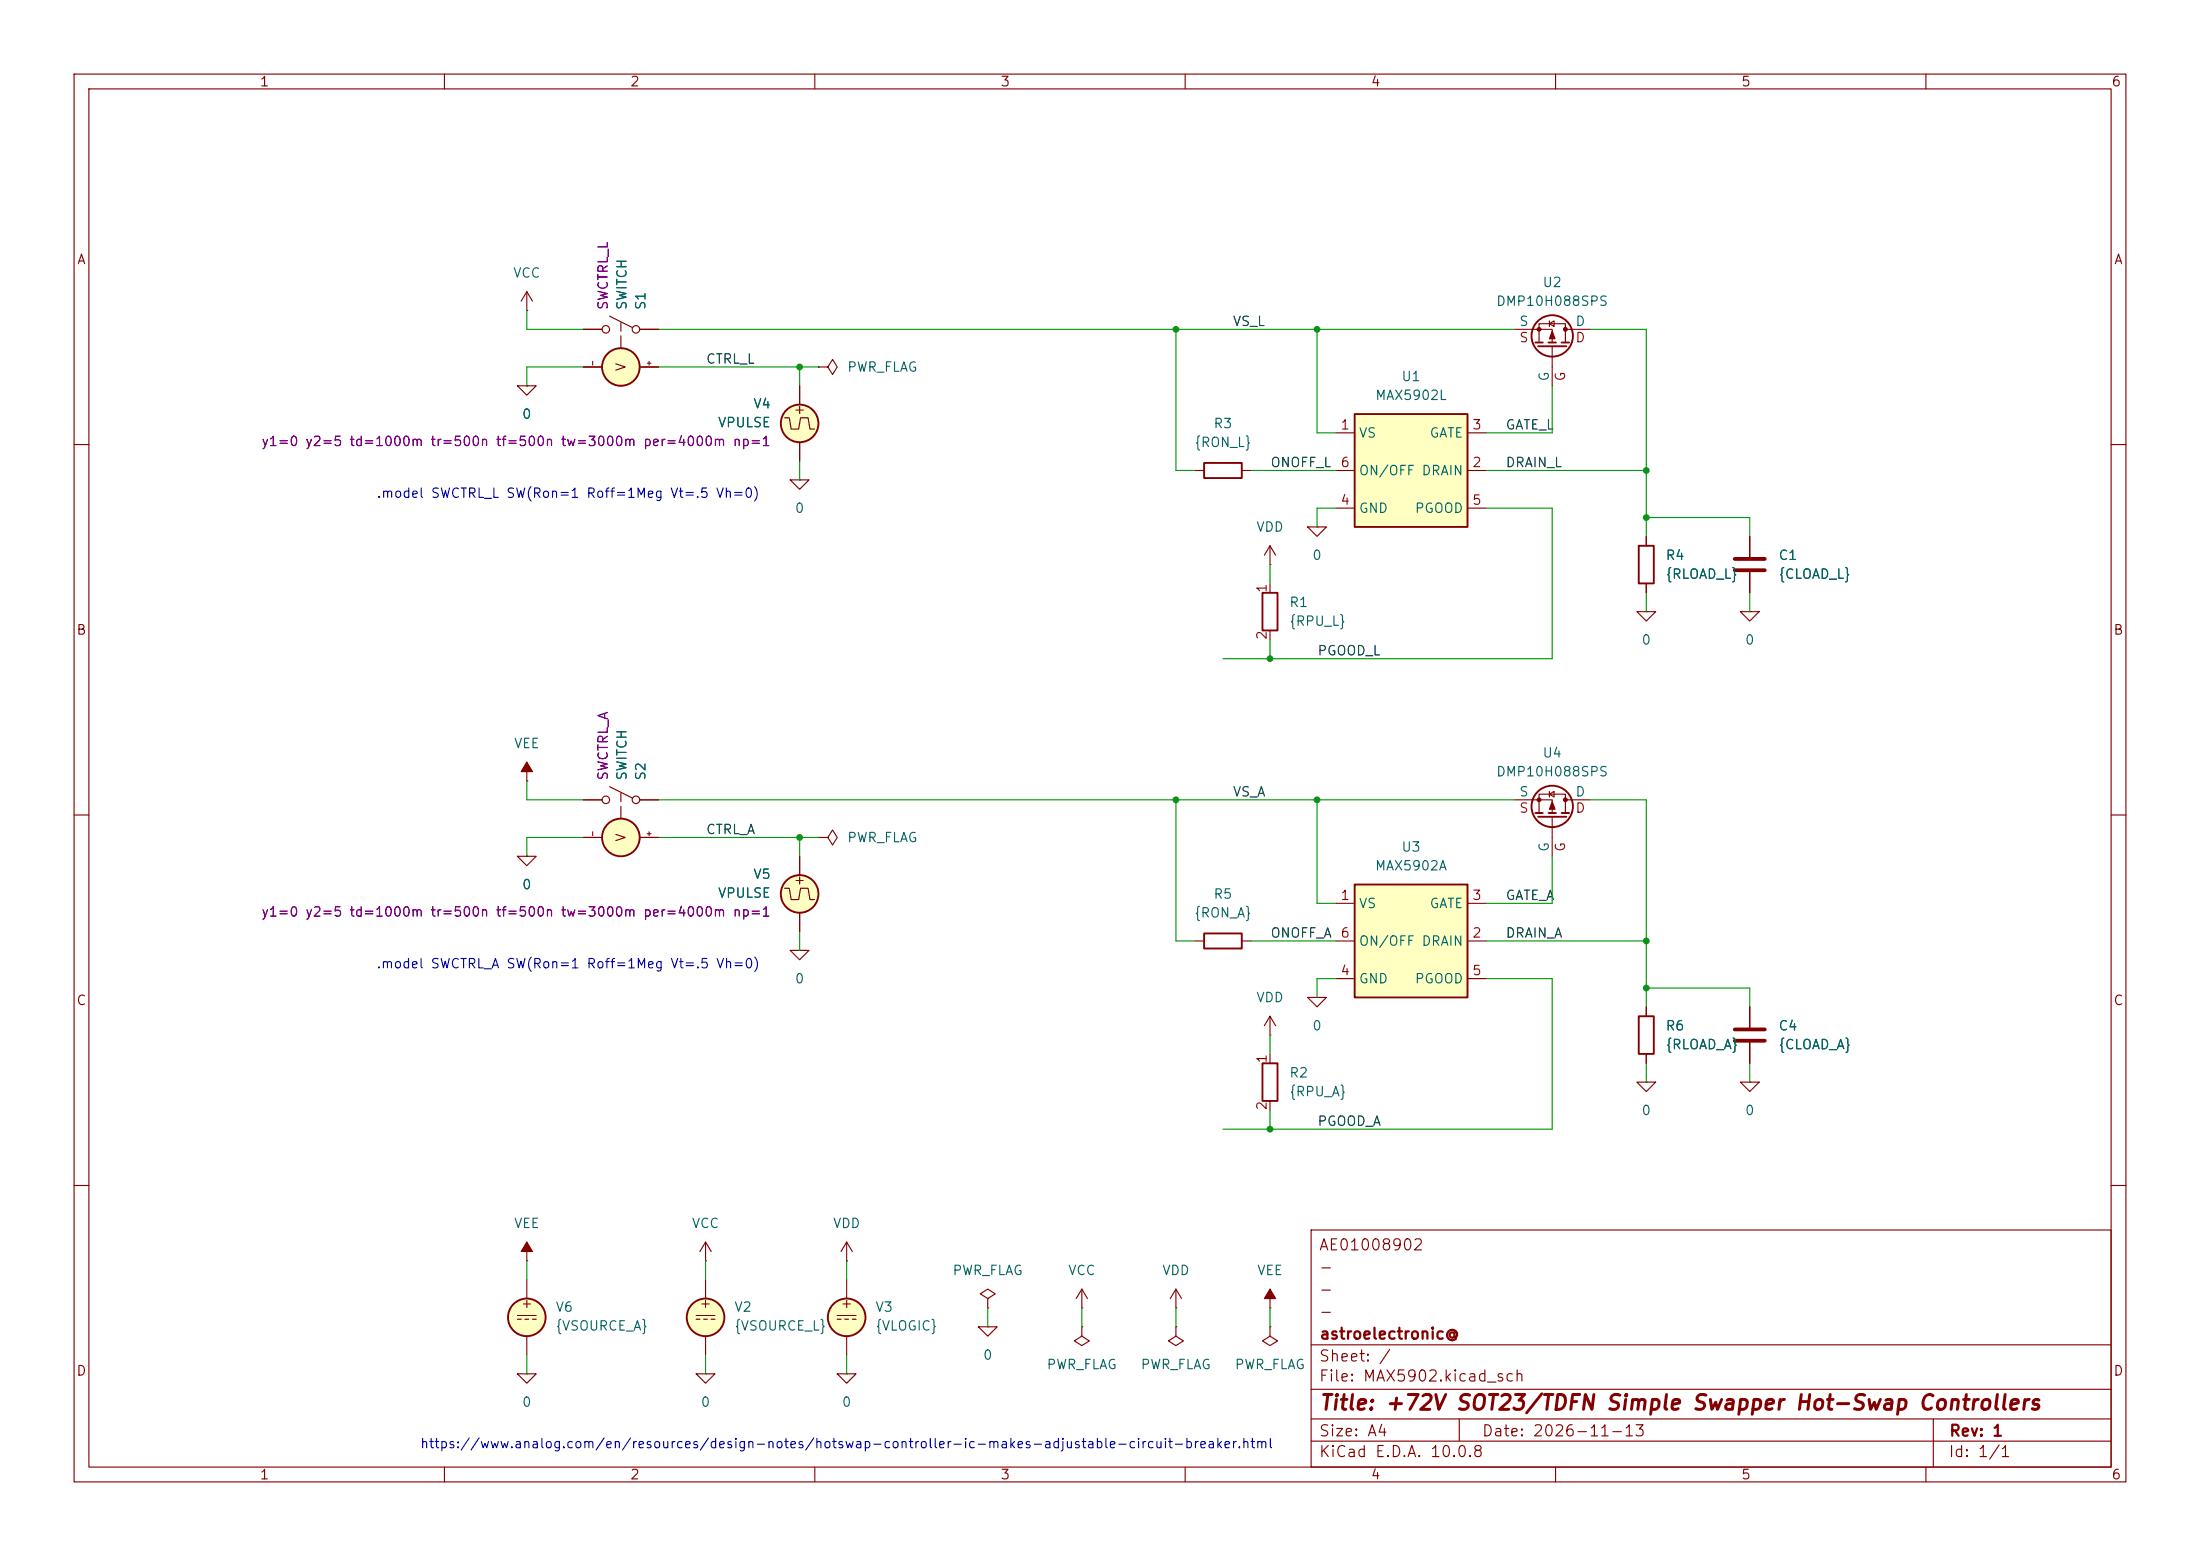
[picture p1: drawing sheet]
<svg xmlns="http://www.w3.org/2000/svg" width="297mm" height="210mm" viewBox="0 0 297 210" stroke-linecap="round" stroke-linejoin="round" font-family="sans-serif">
<g fill="none" stroke="#840000" stroke-width=".15">
<path d="M10 10h277v190h-277zM12 12h273v186h-273zM60 10v2M110 10v2M160 10v2M210 10v2M260 10v2M10 60h2M106.7 64.8h2.5l-1.3 1.2zM107.9 64.8h.1M176.5 71.1h2.6l-1.3 1.3zM177.8 71.1h.1"/>
<path d="M285 60h2M10 110h2M285 110h2M10 160h2M133.3 175.3l1.1-.7-1.1-.6-1 .6 1 .7v1.2M133.3 176.5h.1M177 166h108v32h-108zM285 160h2M60 198v2M110 198v2M160 198v2M177 194.5h108"/>
<path d="M177 191.5h108M177 187.5h108M177 181.5h108M197 191.5v3M210 198v2M260 198v2M261 191.5v6.5"/>
</g>
<circle cx="107.9" cy="57.1" r="2.54" fill="#ffffc2"/>
<g fill="none" stroke="#840000" stroke-width=".15">
<path d="M69.8 52.1h2.6l-1.3 1.2zM71.1 52.1h.1M105.9 56.4h.7l.2 1.5h1l.3-1.5h1l.2 1.5h.7M107.9 52.1v2.5M107.9 59.7v2.5M236.2 72.4v2.8M236.2 77.2v2.8M110.5 113h1.3l.6-1 .6 1-.6 1-.6-1M110.5 113h.1M222.2 135.9v1.3M222.2 142.2v1.3M146 176.5h.1"/>
<path d="M146 179.1v1.2l1.1 .7-1.1 .6-1-.6 1-.7M146 179.1h.1M146 174l-.7 1.3M146 174l.8 1.3M146 174v2.5M158.7 176.5h.1M158.7 174l-.7 1.3M158.7 174l.8 1.3M158.7 174v2.5M171.4 179.1v1.2l1.1 .7-1.1 .6-1-.6 1-.7M171.4 179.1h.1M171.4 176.5h.1"/>
<path d="M171.4 174v2.5"/>
</g>
<g fill="none" stroke="#840000" stroke-width=".25">
<path d="M221.2 137.2h2.1v5h-2.1z"/>
<circle cx="107.9" cy="57.1" r="2.54"/>
</g>
<path d="M234.2 75.4h4.1M234.2 77h4.1" fill="none" stroke="#840000" stroke-width=".51"/>
<path d="M171.4 174l.8 1.3h-1.5z" fill="#840000" stroke="#840000" stroke-width=".15"/>
<circle cx="83.8" cy="113" r="2.54" fill="#ffffc2"/>
<g fill="none" stroke="#840000" stroke-width=".15">
<path d="M71.1 39.4v2.5M71.1 39.4l-.7 1.2M71.1 39.4l.8 1.2M71.1 41.9h.1M71.1 105.4h.1M71.1 102.9v2.5M78.7 108h2.6M78.7 113h2.6M80 112.3v.5M82.3 106.2l3 1.5M86.4 108h2.5M86.4 113h2.5"/>
<path d="M87.4 112.5h.5M87.6 112.3v.5M161.3 127h1.3M167.6 127h1.3M95.2 170.2h.1M95.2 167.6l-.7 1.3M95.2 167.6l.8 1.3M95.2 167.6v2.6M114.3 170.2h.1M114.3 167.6l-.8 1.3M114.3 167.6l.8 1.3M114.3 167.6v2.6"/>
<path d="M158.7 179.1v1.2l1.1 .7-1.1 .6-1-.6 1-.7M158.7 179.1h.1"/>
<circle cx="81.8" cy="108" r=".51"/>
<circle cx="85.9" cy="108" r=".51"/>
</g>
<g fill="none" stroke="#840000" stroke-width=".25">
<path d="M162.6 126h5v2h-5z"/>
<circle cx="83.8" cy="113" r="2.54"/>
</g>
<path d="M83.8 110.5v-3.4" fill="none" stroke="#840000" stroke-width=".15" stroke-dasharray="1.7 .6"/>
<path d="M71.1 102.9l.8 1.2h-1.5z" fill="#840000" stroke="#840000" stroke-width=".15"/>
<circle cx="83.8" cy="49.5" r="2.54" fill="#ffffc2"/>
<g fill="none" stroke="#840000" stroke-width=".15">
<path d="M78.7 44.5h2.6M78.7 49.5h2.6M80 48.8v.5M82.3 42.7l3 1.5M86.4 44.5h2.5M86.4 49.5h2.5M87.4 49h.5M87.6 48.8v.5"/>
<circle cx="81.8" cy="44.5" r=".51"/>
<circle cx="85.9" cy="44.5" r=".51"/>
</g>
<circle cx="83.8" cy="49.5" r="2.54" fill="none" stroke="#840000" stroke-width=".25"/>
<path d="M83.8 47v-3.4" fill="none" stroke="#840000" stroke-width=".15" stroke-dasharray="1.7 .6"/>
<circle cx="95.2" cy="177.8" r="2.54" fill="#ffffc2"/>
<g fill="none" stroke="#840000" stroke-width=".15">
<path d="M110.5 49.5h1.3l.6-1 .6 1-.6 1-.6-1M110.5 49.5h.1M204.5 44.5h5v1.7M207.8 46.2v-2.5h3.5v2.5M209.2 43.7l.6-.4v.8zM209.2 43.3v.8M209.5 46.7v5.4M211.3 44.5h3.3M171.4 76.2h.1M171.4 73.7l-.7 1.2M171.4 73.7l.8 1.2M171.4 73.7v2.5"/>
<path d="M222.2 72.4v1.3M222.2 78.7v1.3M221 82.6h2.5l-1.3 1.2zM222.2 82.6h.1M69.8 115.6h2.6l-1.3 1.2zM71.1 115.6h.1M106.7 128.3h2.5l-1.3 1.2zM107.9 128.3h.1M94 177.5h2.5M94 178.1h.5M95 178.1h.5M95.2 172.7v2.6"/>
<path d="M96 178.1h.5M69.8 185.4h2.6l-1.3 1.3zM71.1 185.4h.1M94 185.4h2.5l-1.3 1.3zM95.2 185.4h.1M95.2 180.3v2.6M113 185.4h2.6l-1.3 1.3zM114.3 185.4h.1"/>
</g>
<g fill="none" stroke="#840000" stroke-width=".25">
<path d="M207.3 46.2h1M207.6 46.7h3.9M209 46.2h1.1M210.8 46.2h1M221.2 73.7h2.1v5h-2.1z"/>
<circle cx="209.5" cy="45.3" r="2.79"/>
<circle cx="95.2" cy="177.8" r="2.54"/>
</g>
<g fill="#840000" stroke="#840000" stroke-width=".15">
<path d="M209.5 44.7l.4 1h-.7z"/>
<circle cx="211.3" cy="44.4" r=".25"/>
<circle cx="207.8" cy="44.4" r=".25"/>
</g>
<path d="M182.9 55.9h15.2v15.2h-15.2z" fill="#ffffc2"/>
<path d="M182.9 55.9h15.2v15.2h-15.2z" fill="none" stroke="#840000" stroke-width=".25"/>
<path d="M180.3 58.4h2.6M198.1 58.4h2.6M180.3 63.5h2.6M180.3 68.6h2.6M198.1 63.5h2.6M198.1 68.6h2.6" fill="none" stroke="#840000" stroke-width=".15"/>
<circle cx="107.9" cy="120.6" r="2.54" fill="#ffffc2"/>
<path d="M105.9 119.9h.7l.2 1.5h1l.3-1.5h1l.2 1.5h.7M107.9 115.6v2.5M107.9 123.2v2.5" fill="none" stroke="#840000" stroke-width=".15"/>
<circle cx="107.9" cy="120.6" r="2.54" fill="none" stroke="#840000" stroke-width=".25"/>
<circle cx="71.1" cy="177.8" r="2.54" fill="#ffffc2"/>
<path d="M161.3 63.5h1.3M167.6 63.5h1.3M69.8 177.5h2.6M69.8 178.1h.6M70.9 178.1h.5M71.1 172.7v2.6M71.9 178.1h.5M71.1 180.3v2.6" fill="none" stroke="#840000" stroke-width=".15"/>
<g fill="none" stroke="#840000" stroke-width=".25">
<path d="M162.6 62.5h5v2h-5z"/>
<circle cx="71.1" cy="177.8" r="2.54"/>
</g>
<circle cx="114.3" cy="177.8" r="2.54" fill="#ffffc2"/>
<g fill="none" stroke="#840000" stroke-width=".15">
<path d="M171.4 78.7v1.3M171.4 85.1v1.3M171.4 139.7h.1M171.4 137.2v2.5M171.4 137.2l-.7 1.2M171.4 137.2l.8 1.2M176.5 134.6h2.6l-1.3 1.3zM177.8 134.6h.1M171.4 142.2v1.3M171.4 148.6v1.3M71.1 170.2h.1M71.1 167.6v2.6"/>
<path d="M113 177.5h2.6M113 178.1h.5M114 178.1h.6M114.3 172.7v2.6M115.1 178.1h.5M132.1 179.1h2.5l-1.3 1.2zM133.3 179.1h.1M114.3 180.3v2.6"/>
</g>
<g fill="none" stroke="#840000" stroke-width=".25">
<path d="M170.4 80h2.1v5.1h-2.1zM170.4 143.5h2.1v5.1h-2.1z"/>
<circle cx="114.3" cy="177.8" r="2.54"/>
</g>
<path d="M71.1 167.6l.8 1.3h-1.5z" fill="#840000" stroke="#840000" stroke-width=".15"/>
<path d="M182.9 119.4h15.2v15.2h-15.2z" fill="#ffffc2"/>
<g fill="none" stroke="#840000" stroke-width=".25">
<path d="M182.9 119.4h15.2v15.2h-15.2zM207.3 109.7h1M207.6 110.2h3.9M209 109.7h1.1M210.8 109.7h1"/>
<circle cx="209.5" cy="108.8" r="2.79"/>
</g>
<g fill="none" stroke="#840000" stroke-width=".15">
<path d="M71.1 52.1h.1M78.7 44.5h2.6M78.7 49.5h2.6M86.4 44.5h2.5M86.4 49.5h2.5M107.9 52.1v2.5M107.9 59.7v2.5M222.2 72.4v1.3M222.2 78.7v1.3M236.2 72.4v2.8M236.2 77.2v2.8M234.9 82.6h2.6l-1.3 1.2z"/>
<path d="M236.2 82.6h.1M71.1 115.6h.1M78.7 108h2.6M78.7 113h2.6M86.4 108h2.5M86.4 113h2.5M107.9 115.6v2.5M204.5 108h5v1.7M207.8 109.7v-2.5h3.5v2.5M209.2 107.2l.6-.4v.8zM209.2 106.8v.8M209.5 110.2v5.4"/>
<path d="M211.3 108h3.3M107.9 123.2v2.5M180.3 121.9h2.6M180.3 127h2.6M180.3 132.1h2.6M198.1 121.9h2.6M198.1 127h2.6M198.1 132.1h2.6M222.2 135.9v1.3M236.2 135.9v2.8M221 146.1h2.5l-1.3 1.2zM222.2 146.1h.1"/>
<path d="M222.2 142.2v1.3M234.9 146.1h2.6l-1.3 1.2zM236.2 146.1h.1M236.2 140.7v2.8"/>
</g>
<g fill="#840000" stroke="#840000" stroke-width=".15">
<path d="M209.5 108.2l.4 1h-.7z"/>
<circle cx="211.3" cy="107.9" r=".25"/>
<circle cx="207.8" cy="107.9" r=".25"/>
</g>
<path d="M234.2 138.9h4.1M234.2 140.5h4.1" fill="none" stroke="#840000" stroke-width=".51"/>
<g fill="none" stroke="#009600" stroke-width=".15">
<path d="M71.1 41.9v2.6h7.6M78.7 49.5h-7.6v2.6M88.9 44.5h115.6M88.9 49.5h21.6M107.9 49.5v2.6M158.7 44.5v19h2.6M177.8 44.5v13.9h2.5M209.5 52.1v6.3h-8.8M214.6 44.5h7.6v27.9M107.9 62.2v2.6M168.9 63.5h11.4M171.4 76.2v2.5"/>
<path d="M180.3 68.6h-2.5v2.5M200.7 63.5h21.5M200.7 68.6h8.8v20.3h-44.4M222.2 69.9h14v2.5M171.4 86.4v2.5M222.2 80v2.6M236.2 80v2.6M71.1 105.4v2.6h7.6M78.7 113h-7.6v2.6M88.9 113h21.6M88.9 108h115.6M107.9 113v2.6"/>
<path d="M158.7 108v19h2.6M177.8 108v13.9h2.5M209.5 115.6v6.3h-8.8M214.6 108h7.6v27.9M107.9 125.7v2.6M168.9 127h11.4M171.4 139.7v2.5M180.3 132.1h-2.5v2.5M200.7 132.1h8.8v20.3h-44.4M200.7 127h21.5M222.2 133.4h14v2.5M171.4 149.9v2.5"/>
<path d="M222.2 143.5v2.6M236.2 143.5v2.6M71.1 170.2v2.5M95.2 170.2v2.5M114.3 170.2v2.5M133.3 176.5v2.6M146 176.5v2.6M158.7 176.5v2.6M171.4 176.5v2.6M71.1 182.9v2.5M95.2 182.9v2.5M114.3 182.9v2.5"/>
</g>
<g fill="#009600">
<circle cx="107.9" cy="113" r=".46"/>
<circle cx="107.9" cy="49.5" r=".46"/>
<circle cx="177.8" cy="44.5" r=".46"/>
<circle cx="158.7" cy="44.5" r=".46"/>
<circle cx="171.4" cy="88.9" r=".46"/>
<circle cx="158.7" cy="108" r=".46"/>
<circle cx="177.8" cy="108" r=".46"/>
<circle cx="171.4" cy="152.4" r=".46"/>
<circle cx="222.2" cy="133.4" r=".46"/>
<circle cx="222.2" cy="127" r=".46"/>
<circle cx="222.2" cy="69.9" r=".46"/>
<circle cx="222.2" cy="63.5" r=".46"/>
</g>
<text font-size="2" fill="#840000" x="178" y="190.8">Title: +72V SOT23/TDFN Simple Swapper Hot-Swap Controllers</text>
<g font-size="1.5" fill="#840000">
<text x="178" y="172.1">-</text>
<text x="178" y="169.1">AE01008902</text>
<text x="178" y="178.1">-</text>
<text x="178" y="175.1">-</text>
<text x="178" y="184.1">Sheet: /</text>
<text x="178" y="181.1">astroelectronic@</text>
<text x="178" y="186.8">File: MAX5902.kicad_sch</text>
<text x="178" y="197">KiCad E.D.A. 10.0.8</text>
<text x="178" y="194.2">Size: A4</text>
<text x="200" y="194.2">Date: 2026-11-13</text>
<text x="263" y="197">Id: 1/1</text>
<text x="263" y="194.2">Rev: 1</text>
</g>
<g font-size="1.3" fill="#840000">
<text x="35" y="12">1</text>
<text x="85" y="12">2</text>
<text x="135" y="12">3</text>
<text x="185" y="12">4</text>
<text x="235" y="12">5</text>
<text x="285" y="12">6</text>
<text x="10.3" y="36">A</text>
<text x="285.3" y="36">A</text>
<text x="84.8" y="50.2" transform="rotate(-90 84.8 50.2)">V</text>
<text x="107" y="56.2">+</text>
<text x="10.2" y="86">B</text>
<text x="285.2" y="86">B</text>
<text x="84.8" y="113.7" transform="rotate(-90 84.8 113.7)">V</text>
<text x="107" y="119.7">+</text>
<text x="10.2" y="136">C</text>
<text x="285.2" y="136">C</text>
<text x="70.2" y="176.9">+</text>
<text x="94.3" y="176.9">+</text>
<text x="113.4" y="176.9">+</text>
<text x="10.2" y="186">D</text>
<text x="285.2" y="186">D</text>
<text x="35" y="200">1</text>
<text x="85" y="200">2</text>
<text x="135" y="200">3</text>
<text x="185" y="200">4</text>
<text x="235" y="200">5</text>
<text x="285" y="200">6</text>
</g>
<g font-size="1.3" fill="#006464">
<text x="69.2" y="37.8">VCC</text>
<text x="84.9" y="41.9" transform="rotate(-90 84.9 41.9)">SWITCH</text>
<text x="87.5" y="41.9" transform="rotate(-90 87.5 41.9)">S1</text>
<text x="201.9" y="41.6">DMP10H088SPS</text>
<text x="208.2" y="39.1">U2</text>
<text x="205" y="44.3">S</text>
<text x="212.6" y="44.3">D</text>
<text x="114.3" y="50.5">PWR_FLAG</text>
<text x="189.1" y="51.8">U1</text>
<text x="209.4" y="51.6" transform="rotate(-90 209.4 51.6)">G</text>
<text x="70.4" y="56.8">0</text>
<text x="96.8" y="58">VPULSE</text>
<text x="101.6" y="55.4">V4</text>
<text x="163.7" y="58.1">R3</text>
<text x="183.4" y="59.4">VS</text>
<text x="185.6" y="54.3">MAX5902L</text>
<text x="192.9" y="59.4">GATE</text>
<text x="161.2" y="60.7">{RON_L}</text>
<text x="183.4" y="64.5">ON/OFF DRAIN</text>
<text x="107.2" y="69.5">0</text>
<text x="183.4" y="69.5">GND</text>
<text x="190.9" y="69.5">PGOOD</text>
<text x="169.5" y="72.1">VDD</text>
<text x="177.1" y="75.9">0</text>
<text x="224.8" y="75.9">R4</text>
<text x="240" y="75.9">C1</text>
<text x="174" y="82.2">R1</text>
<text x="224.8" y="78.4">{RLOAD_L}</text>
<text x="240" y="78.4">{CLOAD_L}</text>
<text x="174" y="84.8">{RPU_L}</text>
<text x="221.5" y="87.3">0</text>
<text x="235.5" y="87.3">0</text>
<text x="69.3" y="101.3">VEE</text>
<text x="84.9" y="105.4" transform="rotate(-90 84.9 105.4)">SWITCH</text>
<text x="87.5" y="105.4" transform="rotate(-90 87.5 105.4)">S2</text>
<text x="201.9" y="105.1">DMP10H088SPS</text>
<text x="205" y="107.8">S</text>
<text x="208.2" y="102.6">U4</text>
<text x="212.6" y="107.8">D</text>
<text x="114.3" y="114">PWR_FLAG</text>
<text x="101.6" y="118.9">V5</text>
<text x="185.5" y="117.8">MAX5902A</text>
<text x="189.1" y="115.3">U3</text>
<text x="209.4" y="115.1" transform="rotate(-90 209.4 115.1)">G</text>
<text x="70.4" y="120.3">0</text>
<text x="96.8" y="121.5">VPULSE</text>
<text x="161.1" y="124.2">{RON_A}</text>
<text x="163.7" y="121.6">R5</text>
<text x="183.4" y="122.9">VS</text>
<text x="192.9" y="122.9">GATE</text>
<text x="183.4" y="128">ON/OFF DRAIN</text>
<text x="107.2" y="133">0</text>
<text x="169.5" y="135.6">VDD</text>
<text x="183.4" y="133">GND</text>
<text x="190.9" y="133">PGOOD</text>
<text x="177.1" y="139.4">0</text>
<text x="224.8" y="139.4">R6</text>
<text x="224.8" y="141.9">{RLOAD_A}</text>
<text x="240" y="139.4">C4</text>
<text x="240" y="141.9">{CLOAD_A}</text>
<text x="174" y="145.7">R2</text>
<text x="174" y="148.3">{RPU_A}</text>
<text x="221.5" y="150.8">0</text>
<text x="235.5" y="150.8">0</text>
<text x="69.3" y="166.1">VEE</text>
<text x="93.3" y="166.1">VCC</text>
<text x="112.4" y="166.1">VDD</text>
<text x="128.5" y="172.4">PWR_FLAG</text>
<text x="144.1" y="172.4">VCC</text>
<text x="156.8" y="172.4">VDD</text>
<text x="169.6" y="172.4">VEE</text>
<text x="74.9" y="177.4">V6</text>
<text x="74.9" y="179.9">{VSOURCE_A}</text>
<text x="99" y="177.4">V2</text>
<text x="99" y="179.9">{VSOURCE_L}</text>
<text x="118.1" y="177.4">V3</text>
<text x="118.1" y="179.9">{VLOGIC}</text>
<text x="132.6" y="183.8">0</text>
<text x="141.2" y="185.1">PWR_FLAG</text>
<text x="153.9" y="185.1">PWR_FLAG</text>
<text x="166.6" y="185.1">PWR_FLAG</text>
<text x="70.4" y="190.2">0</text>
<text x="94.5" y="190.2">0</text>
<text x="113.6" y="190.2">0</text>
</g>
<g font-size="1.3" fill="#840084">
<text x="82.4" y="41.9" transform="rotate(-90 82.4 41.9)">SWCTRL_L</text>
<text x="35.2" y="60.5">y1=0 y2=5 td=1000m tr=500n tf=500n tw=3000m per=4000m np=1</text>
<text x="82.4" y="105.4" transform="rotate(-90 82.4 105.4)">SWCTRL_A</text>
<text x="35.2" y="124">y1=0 y2=5 td=1000m tr=500n tf=500n tw=3000m per=4000m np=1</text>
</g>
<g font-size="1.3" fill="#0f0f0f">
<text x="166.3" y="44.3">VS_L</text>
<text x="95.2" y="49.4">CTRL_L</text>
<text x="203.2" y="58.3">GATE_L</text>
<text x="171.4" y="63.4">ONOFF_L</text>
<text x="203.2" y="63.4">DRAIN_L</text>
<text x="177.8" y="88.8">PGOOD_L</text>
<text x="166.3" y="107.8">VS_A</text>
<text x="95.2" y="112.9">CTRL_A</text>
<text x="203.2" y="121.8">GATE_A</text>
<text x="171.4" y="126.9">ONOFF_A</text>
<text x="203.2" y="126.9">DRAIN_A</text>
<text x="177.8" y="152.3">PGOOD_A</text>
</g>
<g font-size="1.3" fill="#a90000">
<text x="205" y="46.5">S</text>
<text x="212.6" y="46.5">D</text>
<text x="211.6" y="51.6" transform="rotate(-90 211.6 51.6)">G</text>
<text x="180.9" y="58.3">1</text>
<text x="198.7" y="58.3">3</text>
<text x="180.9" y="63.4">6</text>
<text x="198.7" y="63.4">2</text>
<text x="180.9" y="68.4">4</text>
<text x="198.7" y="68.4">5</text>
<text x="171.3" y="80.1" transform="rotate(-90 171.3 80.1)">1</text>
<text x="171.3" y="86.5" transform="rotate(-90 171.3 86.5)">2</text>
<text x="205" y="110">S</text>
<text x="212.6" y="110">D</text>
<text x="211.6" y="115.1" transform="rotate(-90 211.6 115.1)">G</text>
<text x="180.9" y="121.8">1</text>
<text x="198.7" y="121.8">3</text>
<text x="180.9" y="131.9">4</text>
<text x="180.9" y="126.9">6</text>
<text x="198.7" y="126.9">2</text>
<text x="198.7" y="131.9">5</text>
<text x="171.3" y="143.6" transform="rotate(-90 171.3 143.6)">1</text>
<text x="171.3" y="150" transform="rotate(-90 171.3 150)">2</text>
</g>
<g font-size="1.3" fill="#0000c2">
<text x="50.8" y="67.5">.model SWCTRL_L SW(Ron=1 Roff=1Meg Vt=.5 Vh=0)</text>
<text x="50.7" y="131">.model SWCTRL_A SW(Ron=1 Roff=1Meg Vt=.5 Vh=0)</text>
<text x="56.6" y="195.8">https://www.analog.com/en/resources/design-notes/hotswap-controller-ic-makes-adjustable-circuit-breaker.html</text>
</g>
</svg>
